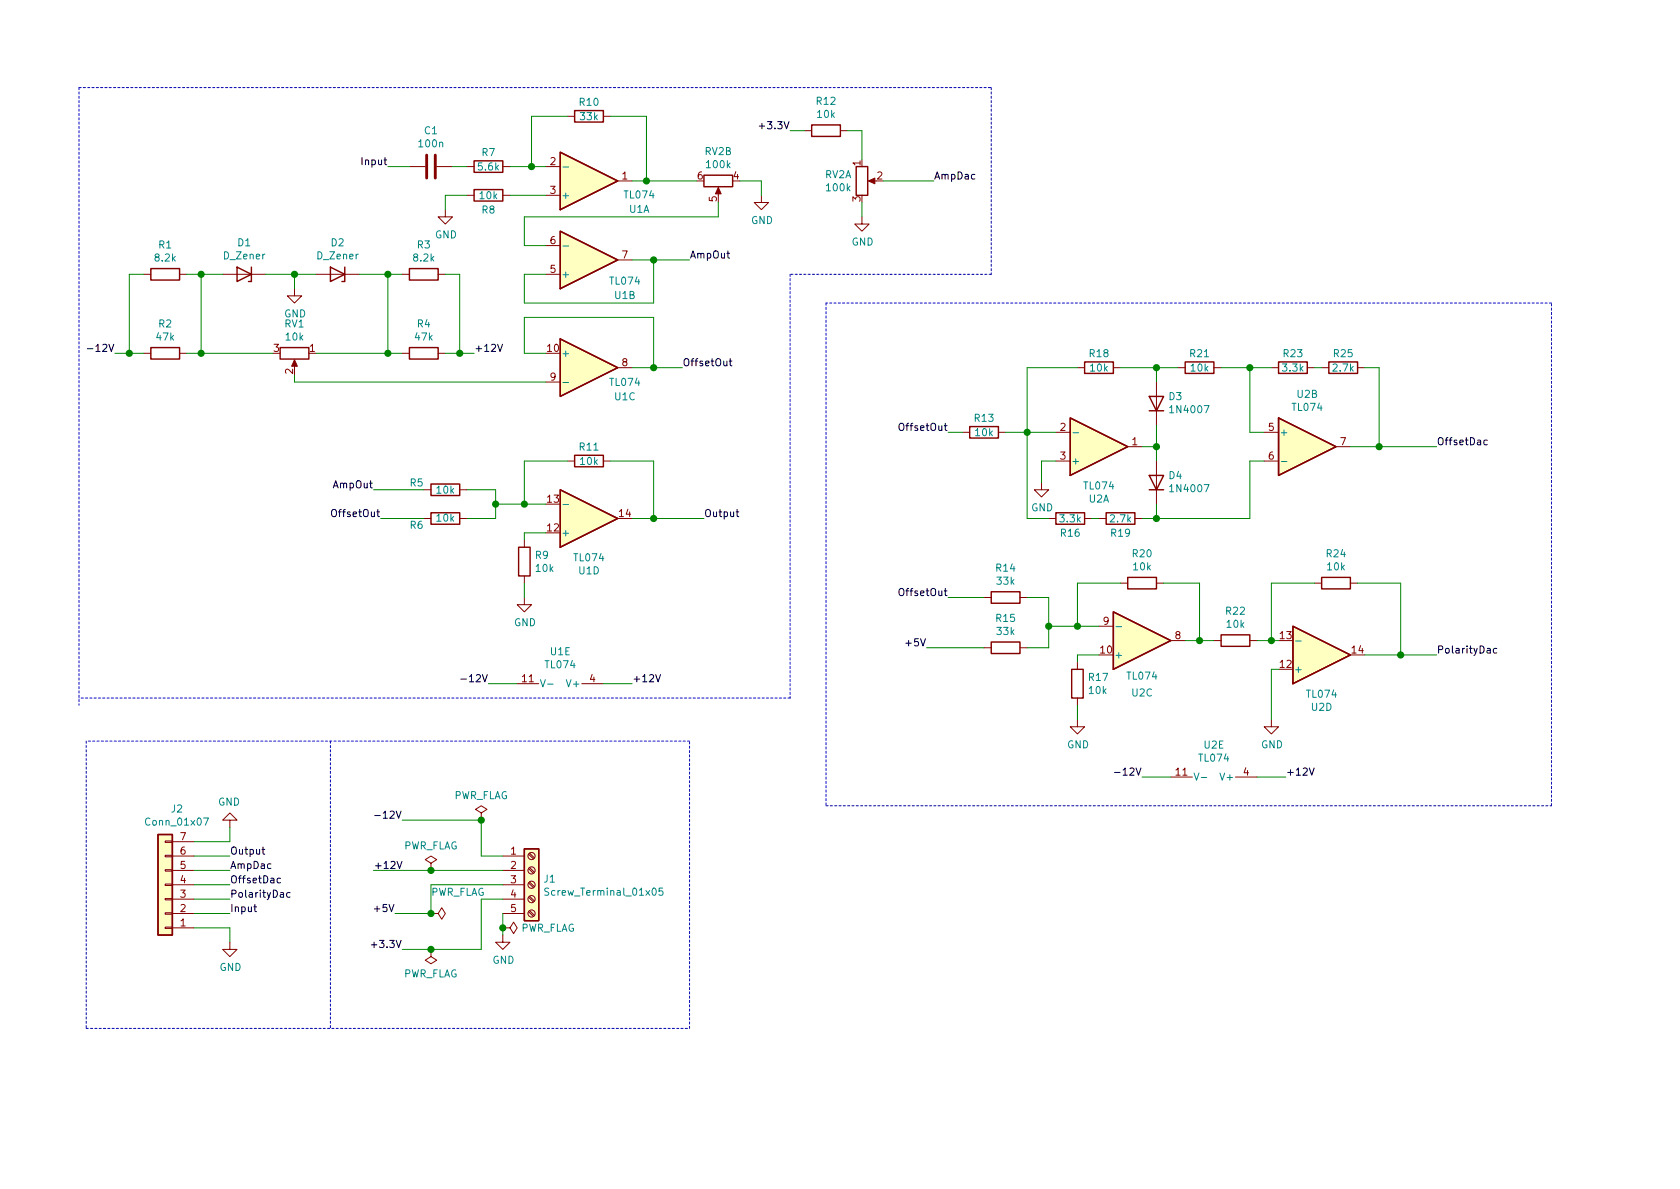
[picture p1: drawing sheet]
<svg xmlns="http://www.w3.org/2000/svg" width="297mm" height="210mm" viewBox="0 0 297 210" stroke-linecap="round" stroke-linejoin="round" font-family="sans-serif">
<g fill="none" stroke="#840000" stroke-width=".25">
<path d="M101.6 19.6h5.1v2h-5.1zM83.8 28.4h5.1v2.1h-5.1zM83.8 33.5h5.1v2.1h-5.1zM99.1 26.9l10.1 5.1-10.1 5.1zM124.5 31h5v2h-5zM143.5 22.1h5.1v2h-5.1zM151.4 29.5h2v5h-2zM26.7 47.5h5v2h-5zM41.9 47.2l2.5 1.3-2.5 1.3zM44.4 47.2v2.6h-.5M58.4 47.2l2.6 1.3-2.6 1.3zM61 47.2v2.6h-.5"/>
<path d="M72.4 47.5h5.1v2h-5.1zM99.1 40.9l10.1 5.1-10.1 5zM99.1 59.9l10.1 5.1-10.1 5.1zM26.7 61.5h5v2h-5zM49.5 61.5h5.1v2h-5.1zM72.4 61.5h5.1v2h-5.1zM171.4 75.4h5.1v2.1h-5.1zM189.2 73.9l10.2 5.1-10.2 5.1zM191.8 64h5v2h-5zM203.2 70.1h2.5l-1.2 2.5zM203.2 72.6h2.5M209.5 64h5.1v2h-5.1z"/>
<path d="M226.1 64h5v2h-5zM226.1 73.9l10.1 5.1-10.1 5.1zM234.9 64h5.1v2h-5.1zM76.2 90.7h5.1v2h-5.1zM76.2 85.6h5.1v2h-5.1zM91.7 96.8h2v5h-2zM99.1 86.6l10.1 5.1-10.1 5.1zM101.6 80.5h5.1v2h-5.1zM186.7 90.7h5.1v2h-5.1zM195.6 90.7h5.1v2h-5.1zM203.2 84.1h2.5l-1.2 2.5zM203.2 86.6h2.5"/>
<path d="M175.3 104.6h5v2.1h-5zM175.3 113.5h5v2.1h-5zM189.5 118.4h2v5h-2zM196.8 108.2l10.2 5.1-10.2 5.1zM199.4 102.1h5.1v2h-5.1zM215.9 112.3h5.1v2h-5.1zM228.6 110.7l10.2 5.1-10.2 5.1zM233.7 102.1h5.1v2h-5.1zM27.9 147.6h2.6v17.7h-2.6zM92.7 150.1h2.5v12.7h-2.5z"/>
</g>
<g fill="none" stroke="#840000" stroke-width=".18">
<path d="M72.4 29.5h2.8M77.2 29.5h2.8M78.7 37.1v1.2h1.3l-1.3 1.3-1.2-1.3h1.2M82.5 29.5h1.3M82.5 34.5h1.3M88.9 29.5h1.3M88.9 34.5h1.3M96.5 29.5h2.6M96.5 34.5h2.6M100.3 20.6h1.3M106.7 20.6h1.2M109.2 32h2.6"/>
<path d="M127 33.5v1M134.6 34.5v1.3h1.3l-1.3 1.3-1.3-1.3h1.3M142.2 23.1h1.3M148.6 23.1h1.3M152.4 38.3v1.3h1.3l-1.3 1.3-1.3-1.3h1.3M153.9 32h1M25.4 48.5h1.3M31.7 48.5h1.3M39.4 48.5h7.6M52.1 51v1.3h1.2l-1.2 1.3-1.3-1.3h1.3M55.9 48.5h7.6M71.1 48.5h1.3"/>
<path d="M77.5 48.5h1.2M96.5 48.5h2.6M96.5 43.4h2.6M109.2 46h2.6M25.4 62.5h1.3M31.7 62.5h1.3M52.1 64v1M71.1 62.5h1.3M77.5 62.5h1.2M96.5 67.6h2.6M109.2 65h2.6M170.2 76.4h1.2"/>
<path d="M176.5 76.4h1.3M186.7 76.4h2.5M190.5 65h1.3M196.8 65h1.3M199.4 79h2.5M204.5 67.6v7.6M208.3 65h1.2M214.6 65h1.3M223.5 76.4h2.6M224.8 65h1.3M231.1 65h1.3M233.7 65h1.2"/>
<path d="M236.2 79h2.6M240 65h1.3M74.9 91.7h1.3M74.9 86.6h1.3M81.3 91.7h1.2M81.3 86.6h1.2M92.7 95.5v1.3M100.3 81.5h1.3M106.7 81.5h1.2M184.1 85.3v1.3h1.3l-1.3 1.3-1.2-1.3h1.2M185.4 91.7h1.3M186.7 81.5h2.5"/>
<path d="M191.8 91.7h1.2M194.3 91.7h1.3M200.7 91.7h1.2M204.5 81.5v7.6M223.5 81.5h2.6M92.7 105.7v1.2h1.3l-1.3 1.3-1.3-1.3h1.3M92.7 101.8v1.3M174 105.7h1.3M174 114.5h1.3M180.3 105.7h1.3M180.3 114.5h1.3M190.5 117.1v1.3"/>
<path d="M194.3 110.7h2.5M198.1 103.1h1.3M204.5 103.1h1.2M207 113.3h2.5M214.6 113.3h1.3M221 113.3h1.2M232.4 103.1h1.3M238.8 103.1h1.2M91.4 120.9h3.8M102.9 120.9h3.8M190.5 127.2v1.3h1.3l-1.3 1.3-1.3-1.3h1.3M190.5 123.4v1.3"/>
<path d="M207 137.4h3.8M218.4 137.4h3.8M224.8 127.2v1.3h1.3l-1.3 1.3-1.3-1.3h1.3M29.2 151.3h1.3v.2h-1.3zM29.2 148.7h1.3v.3h-1.3zM29.2 153.8h1.3v.2h-1.3zM29.2 158.9h1.3v.2h-1.3zM29.2 156.3h1.3v.3h-1.3zM30.5 151.4h3.8M30.5 153.9h3.8M30.5 156.5h3.8M30.5 159h3.8"/>
<path d="M30.5 148.8h3.8M40.6 145h1.3l-1.3-1.2-1.2 1.2h1.2v1.3M76.2 152.6l1-.6-1-.6-1 .6 1 .6v1.3M76.2 153.9h.1M85.1 143.8l1-.7-1-.6-1 .6 1 .7v1.2M85.1 145h.1M88.9 151.4h3.8M88.9 153.9h3.8M88.9 156.5h3.8M88.9 159h3.8M93.4 158.7l.9 .8M93.4 156.1l.9 .9"/>
<path d="M93.4 153.6l.9 .8M93.4 151l.9 .9M93.6 158.5l.9 .8M93.6 156l.9 .8M93.6 153.4l.9 .8M93.6 150.9l.9 .8M29.2 161.4h1.3v.3h-1.3zM29.2 164h1.3v.2h-1.3zM30.5 161.5h3.8M30.5 164.1h3.8M40.6 166.6v1.3h1.3l-1.3 1.3-1.2-1.3h1.2M76.2 167.9v1.3l1 .6-1 .6-1-.6 1-.6"/>
<path d="M76.2 167.9h.1M76.2 161.5h1.3l.6-1 .6 1-.6 1.1-.6-1.1M76.2 161.5h.1M88.9 164.1h1.3l.6-1 .6 1-.6 1-.6-1M88.9 164.1h.1M88.9 165.3v1.3h1.3l-1.3 1.3-1.3-1.3h1.3M88.9 161.5h3.8M93.4 161.2l.9 .8M93.6 161l.9 .9"/>
<circle cx="94" cy="156.5" r=".63"/>
<circle cx="94" cy="151.4" r=".63"/>
<circle cx="94" cy="153.9" r=".63"/>
<circle cx="94" cy="159" r=".63"/>
<circle cx="94" cy="161.5" r=".63"/>
</g>
<g fill="#ffffc2" stroke="#ffffc2" stroke-width=".18">
<path d="M189.2 73.9l10.2 5.1-10.2 5.1z"/>
<path d="M226.1 73.9l10.1 5.1-10.1 5.1z"/>
<path d="M92.7 150.1h2.5v12.7h-2.5z"/>
<path d="M27.9 147.6h2.6v17.7h-2.6z"/>
<path d="M99.1 40.9l10.1 5.1-10.1 5z"/>
<path d="M99.1 26.9l10.1 5.1-10.1 5.1z"/>
<path d="M99.1 59.9l10.1 5.1-10.1 5.1z"/>
<path d="M99.1 86.6l10.1 5.1-10.1 5.1z"/>
<path d="M196.8 108.2l10.2 5.1-10.2 5.1z"/>
<path d="M228.6 110.7l10.2 5.1-10.2 5.1z"/>
</g>
<g fill="none" stroke="#008484" stroke-width=".18">
<path d="M99.5 29.5h1M99.5 43.5h1M99.5 67.6h1M189.7 76.5h1M99.5 89.2h1M226.5 81.6h1M197.3 110.8h1M229.1 113.4h1M95.6 120.2l.4 1.3 .4-1.3M96.8 121h1M211.1 136.7l.5 1.3 .4-1.3M212.4 137.5h1"/>
<path d="M36 144.6h.9l-.6 1.3M97 157.1l-.5-.1-.1 .2v.4l.6 .2v.3l-.2 .2h-.5M117.2 157h-.6l-.1 .7 .2-.2 .4 .1 .1 .6-.2 .1-.5-.1"/>
</g>
<g fill="#840000" stroke="#840000" stroke-width=".18">
<path d="M52.1 63.6l.5 1.2h-1z"/>
<path d="M127 33.1l.5 1.2h-1z"/>
<path d="M153.5 32l1.2-.5v1z"/>
</g>
<path d="M75.4 27.4v4.1M77 27.4v4.1" fill="none" stroke="#840000" stroke-width=".51"/>
<g fill="none" stroke="#0000c2" stroke-width=".18" stroke-dasharray=".4 .4">
<path d="M14 15.5h161.3M14 15.5v109.2M175.3 15.5v33M139.7 48.5v74.9M146 53.6v88.9M175.3 48.5h-35.6M274.3 53.6h-128.3M15.2 131.1v50.8M58.4 131.1v50.8M121.9 131.1h-106.7M139.7 123.4h-125.7M146 142.5h128.3"/>
<path d="M274.3 142.5v-88.9M15.2 181.9h106.7M121.9 181.9v-50.8"/>
</g>
<g fill="none" stroke="#008400" stroke-width=".18">
<path d="M68.6 29.5h3.8M80 29.5h2.5M82.5 34.5h-3.8v2.6M90.2 34.5h6.3M90.2 29.5h6.3M100.3 20.6h-6.3v8.9M107.9 20.6h6.4v11.4M111.8 32h11.4M127 35.8v2.5h-34.3v5.1h3.8M130.8 32h3.8v2.5M139.7 23.1h2.5M149.9 23.1h2.5v5.1"/>
<path d="M152.4 35.8v2.5M156.2 32h8.9M25.4 48.5h-2.5v14M33 48.5h6.4M35.6 48.5v14M47 48.5h8.9M52.1 48.5v2.5M63.5 48.5h7.6M68.6 48.5v14M78.7 48.5h2.6v14M111.8 46h10.1M115.6 46v7.6h-22.9v-5.1h3.8"/>
<path d="M20.3 62.5h5.1M33 62.5h15.3M52.1 66.3v1.3h44.4M55.9 62.5h15.2M78.7 62.5h5.1M96.5 62.5h-3.8v-6.4h22.9v8.9M111.8 65h8.8M167.6 76.4h2.6M177.8 76.4h8.9M190.5 65h-8.9v26.7h3.8M198.1 65h10.2M201.9 79h2.6"/>
<path d="M204.5 65v2.6M204.5 75.2v6.3M215.9 65h8.9M221 65v11.4h2.5M232.4 65h1.3M238.8 79h15.2M241.3 65h2.5v14M66 86.6h8.9M67.3 91.7h7.6M82.5 86.6h5.1v5.1h-5.1M87.6 89.1h8.9M96.5 94.2h-3.8v1.3"/>
<path d="M100.3 81.5h-7.6v7.6M107.9 81.5h7.7v10.2M111.8 91.7h12.7M186.7 81.5h-2.6v3.8M193 91.7h1.3M204.5 89.1v2.6M223.5 81.5h-2.5v10.2h-19.1M92.7 103.1v2.6M163.8 114.5h10.2M167.6 105.7h6.4M181.6 105.7h3.8v8.8h-3.8M185.4 110.7h8.9"/>
<path d="M194.3 115.8h-3.8v1.3M198.1 103.1h-7.6v7.6M205.7 103.1h6.4v10.2M209.5 113.3h5.1M222.2 113.3h3.9M226.1 118.4h-1.3v8.8M232.4 103.1h-7.6v10.2M240 103.1h7.6v12.7M241.3 115.8h12.7M86.4 120.9h5M106.7 120.9h5.1M190.5 124.7v2.5"/>
<path d="M201.9 137.4h5.1M222.2 137.4h5.1M34.3 153.9h6.3M34.3 151.4h6.3M34.3 156.5h6.3M34.3 159h6.3M40.6 146.3v2.5h-6.3M66 153.9h22.9M71.1 145h14v6.4h3.8M88.9 156.5h-12.7v5h-6.4M88.9 159h-3.8v8.9h-14M34.3 164.1h6.3v2.5"/>
<path d="M34.3 161.5h6.3M88.9 161.5v3.8"/>
</g>
<g fill="none" stroke="#000" stroke-width=".18">
<path d="M134.2 22.3h1M128.5 44.8h.5M128.7 44.4v1.1l.3 .1M15.4 61.7h1M88 60.9l.4 1.2 .4-1.2M128.9 63.8h.5M129.1 63.4v1.1l.3 .2M263 77.9l-.4-.1-.2 .2 .1 .6h.5M130.1 90.5h.5M130.3 90.1v1.1l.3 .2M115.9 119.3l.5 1.3 .4-1.3M264.6 114.7l-.3-.1-.3 .3 .2 .5h.4"/>
<path d="M81.5 120.1h1M197.1 136.6h.9M231.5 135.8l.4 1.3 .5-1.3M45.1 159.9v1.1l.3 .2M46.3 150.2h.5M46.5 149.8v1.1l.3 .1M49.6 155.3h-.4l-.2 .2 .1 .6h.5M51.3 157.9l-.4-.1-.2 .3 .1 .5h.5M66.2 144.2h1M70.2 152.3l.4 1.3 .5-1.3M44.9 160.4h.5M65.7 167.1h.9"/>
</g>
<g fill="#008400" stroke="#008400" stroke-width=".25">
<circle cx="68.6" cy="48.5" r=".51"/>
<circle cx="88.9" cy="164.1" r=".51"/>
<circle cx="68.6" cy="62.5" r=".51"/>
<circle cx="35.6" cy="62.5" r=".51"/>
<circle cx="190.5" cy="110.7" r=".51"/>
<circle cx="52.1" cy="48.5" r=".51"/>
<circle cx="212.1" cy="113.3" r=".51"/>
<circle cx="185.4" cy="110.7" r=".51"/>
<circle cx="87.6" cy="89.1" r=".51"/>
<circle cx="221" cy="65" r=".51"/>
<circle cx="22.9" cy="62.5" r=".51"/>
<circle cx="81.3" cy="62.5" r=".51"/>
<circle cx="181.6" cy="76.4" r=".51"/>
<circle cx="35.6" cy="48.5" r=".51"/>
<circle cx="115.6" cy="46" r=".51"/>
<circle cx="94" cy="29.5" r=".51"/>
<circle cx="115.6" cy="91.7" r=".51"/>
<circle cx="243.8" cy="79" r=".51"/>
<circle cx="92.7" cy="89.1" r=".51"/>
<circle cx="224.8" cy="113.3" r=".51"/>
<circle cx="204.5" cy="79" r=".51"/>
<circle cx="204.5" cy="65" r=".51"/>
<circle cx="114.3" cy="32" r=".51"/>
<circle cx="115.6" cy="65" r=".51"/>
<circle cx="247.7" cy="115.8" r=".51"/>
<circle cx="204.5" cy="91.7" r=".51"/>
<circle cx="85.1" cy="145" r=".51"/>
<circle cx="76.2" cy="153.9" r=".51"/>
<circle cx="76.2" cy="161.5" r=".51"/>
<circle cx="76.2" cy="167.9" r=".51"/>
</g>
<g font-size="1.8" fill="#008484">
<text x="75.1" y="23.7">C1</text>
<text x="102.5" y="18.7">R10</text>
<text x="102.7" y="21.3">33k</text>
<text x="144.4" y="18.5">R12</text>
<text x="144.6" y="20.8">10k</text>
<text x="74.2" y="26.1">100n</text>
<text x="85.2" y="27.6">R7</text>
<text x="124.6" y="27.4">RV2B</text>
<text x="125" y="29.7">100k</text>
<text x="84.6" y="30.1">5.6k</text>
<text x="84.9" y="35.2">10k</text>
<text x="99.2" y="35.2">+</text>
<text x="110.5" y="35.1">TL074</text>
<text x="145.8" y="31.5">RV2A</text>
<text x="146.3" y="33.8">100k</text>
<text x="85.2" y="37.8">R8</text>
<text x="111.3" y="37.6">U1A</text>
<text x="132.8" y="39.6">GND</text>
<text x="27.5" y="46.2">8.2k</text>
<text x="28.1" y="43.9">R1</text>
<text x="39.6" y="45.9">D_Zener</text>
<text x="42.1" y="43.6">D1</text>
<text x="56.2" y="45.9">D_Zener</text>
<text x="58.6" y="43.6">D2</text>
<text x="73.2" y="46.2">8.2k</text>
<text x="73.8" y="43.9">R3</text>
<text x="76.9" y="42.2">GND</text>
<text x="150.6" y="43.4">GND</text>
<text x="99.2" y="49.1">+</text>
<text x="107.9" y="50.3">TL074</text>
<text x="108.7" y="52.9">U1B</text>
<text x="28.1" y="57.9">R2</text>
<text x="50.2" y="56.1">GND</text>
<text x="50.4" y="57.9">RV1</text>
<text x="73.8" y="57.9">R4</text>
<text x="27.7" y="60.2">47k</text>
<text x="50.6" y="60.2">10k</text>
<text x="73.5" y="60.2">47k</text>
<text x="99.2" y="63.1">+</text>
<text x="192.7" y="63.2">R18</text>
<text x="192.8" y="65.7">10k</text>
<text x="210.5" y="63.2">R21</text>
<text x="210.6" y="65.7">10k</text>
<text x="226.9" y="65.7">3.3k</text>
<text x="227" y="63.2">R23</text>
<text x="235.8" y="65.7">2.7k</text>
<text x="235.9" y="63.2">R25</text>
<text x="107.9" y="68.2">TL074</text>
<text x="108.7" y="70.8">U1C</text>
<text x="206.7" y="70.8">D3</text>
<text x="229.4" y="70.4">U2B</text>
<text x="172.4" y="74.6">R13</text>
<text x="172.5" y="77.1">10k</text>
<text x="207.2" y="73.1">1N4007</text>
<text x="226.2" y="77.1">+</text>
<text x="228.6" y="72.7">TL074</text>
<text x="102.5" y="79.7">R11</text>
<text x="102.7" y="82.2">10k</text>
<text x="189.4" y="82.2">+</text>
<text x="72.5" y="86">R5</text>
<text x="77.3" y="87.3">10k</text>
<text x="191.8" y="86.6">TL074</text>
<text x="192.6" y="88.9">U2A</text>
<text x="206.7" y="84.7">D4</text>
<text x="207.2" y="87">1N4007</text>
<text x="72.5" y="93.5">R6</text>
<text x="77.3" y="92.2">10k</text>
<text x="99.2" y="94.9">+</text>
<text x="182.3" y="90.4">GND</text>
<text x="187.5" y="92.4">3.3k</text>
<text x="187.6" y="94.9">R16</text>
<text x="196.4" y="92.4">2.7k</text>
<text x="196.5" y="94.9">R19</text>
<text x="94.7" y="98.8">R9</text>
<text x="94.8" y="101.1">10k</text>
<text x="101.6" y="99.3">TL074</text>
<text x="102.4" y="101.6">U1D</text>
<text x="176.2" y="101.1">R14</text>
<text x="200.3" y="98.5">R20</text>
<text x="200.5" y="100.9">10k</text>
<text x="234.6" y="98.5">R24</text>
<text x="234.7" y="100.9">10k</text>
<text x="176.3" y="103.4">33k</text>
<text x="90.9" y="110.7">GND</text>
<text x="176.2" y="110">R15</text>
<text x="176.3" y="112.3">33k</text>
<text x="216.8" y="108.7">R22</text>
<text x="217" y="111">10k</text>
<text x="96.5" y="118.2">TL074</text>
<text x="97.4" y="115.9">U1E</text>
<text x="197" y="116.5">+</text>
<text x="228.7" y="119">+</text>
<text x="100.5" y="121.5">V+</text>
<text x="192.6" y="120.4">R17</text>
<text x="192.6" y="122.7">10k</text>
<text x="199.4" y="120.2">TL074</text>
<text x="200.2" y="123.2">U2C</text>
<text x="231.1" y="123.4">TL074</text>
<text x="231.9" y="125.7">U2D</text>
<text x="188.7" y="132.3">GND</text>
<text x="212.1" y="134.7">TL074</text>
<text x="212.9" y="132.4">U2E</text>
<text x="223" y="132.3">GND</text>
<text x="30.3" y="143.7">J2</text>
<text x="38.6" y="142.5">GND</text>
<text x="80.1" y="141.3">PWR_FLAG</text>
<text x="216.1" y="138">V+</text>
<text x="26.1" y="146">Conn_01x07</text>
<text x="71.2" y="150.2">PWR_FLAG</text>
<text x="76" y="158.4">PWR_FLAG</text>
<text x="96.2" y="156.1">J1</text>
<text x="97.1" y="158.4">Screw_Terminal_01x05</text>
<text x="92" y="164.8">PWR_FLAG</text>
<text x="38.8" y="171.7">GND</text>
<text x="71.2" y="172.8">PWR_FLAG</text>
<text x="87.1" y="170.4">GND</text>
</g>
<g font-size="1.8">
<text x="135" y="22.9">+3.3V</text>
<text x="64.3" y="29.2">Input</text>
<text x="165.1" y="31.7">AmpDac</text>
<text x="121.9" y="45.7">AmpOut</text>
<text x="16.6" y="62.2">-12V</text>
<text x="83.8" y="62.2">+12V</text>
<text x="120.6" y="64.8">OffsetOut</text>
<text x="159.5" y="76.2">OffsetOut</text>
<text x="254" y="78.7">OffsetDac</text>
<text x="59.1" y="86.4">AmpOut</text>
<text x="59.2" y="91.4">OffsetOut</text>
<text x="124.5" y="91.4">Output</text>
<text x="159.5" y="105.4">OffsetOut</text>
<text x="160.6" y="114.3">+5V</text>
<text x="254" y="115.6">PolarityDac</text>
<text x="82.6" y="120.6">-12V</text>
<text x="111.8" y="120.6">+12V</text>
<text x="198.2" y="137.2">-12V</text>
<text x="227.3" y="137.2">+12V</text>
<text x="67.4" y="144.8">-12V</text>
<text x="40.6" y="151.1">Output</text>
<text x="40.6" y="153.7">AmpDac</text>
<text x="66" y="153.7">+12V</text>
<text x="40.6" y="161.3">Input</text>
<text x="40.6" y="156.2">OffsetDac</text>
<text x="40.6" y="158.7">PolarityDac</text>
<text x="66.6" y="161.3">+5V</text>
<text x="66.4" y="167.6">+3.3V</text>
</g>
<g font-size="1.8" fill="#840000">
<text x="97.3" y="29.2">2</text>
<text x="152.1" y="29.3" transform="rotate(-90 152.1 29.3)">1</text>
<text x="97.3" y="34.3">3</text>
<text x="110" y="31.7">1</text>
<text x="123.3" y="31.7">6</text>
<text x="126.7" y="35.7" transform="rotate(-90 126.7 35.7)">5</text>
<text x="129.7" y="31.7">4</text>
<text x="152.1" y="35.7" transform="rotate(-90 152.1 35.7)">3</text>
<text x="155.1" y="31.7">2</text>
<text x="97.3" y="43.2">6</text>
<text x="110" y="45.7">7</text>
<text x="97.3" y="48.3">5</text>
<text x="48.4" y="62.2">3</text>
<text x="54.8" y="62.2">1</text>
<text x="96.8" y="62.2">10</text>
<text x="110" y="64.8">8</text>
<text x="51.8" y="66.1" transform="rotate(-90 51.8 66.1)">2</text>
<text x="97.3" y="67.3">9</text>
<text x="187.5" y="76.2">2</text>
<text x="224.3" y="76.2">5</text>
<text x="187.5" y="81.3">3</text>
<text x="200.2" y="78.7">1</text>
<text x="224.3" y="81.3">6</text>
<text x="237" y="78.7">7</text>
<text x="96.8" y="88.9">13</text>
<text x="96.8" y="94">12</text>
<text x="109.5" y="91.4">14</text>
<text x="195.1" y="110.5">9</text>
<text x="207.8" y="113">8</text>
<text x="226.4" y="113">13</text>
<text x="194.6" y="115.6">10</text>
<text x="226.4" y="118.1">12</text>
<text x="239.1" y="115.6">14</text>
<text x="92.4" y="120.6">11</text>
<text x="104.3" y="120.6">4</text>
<text x="207.9" y="137.2">11</text>
<text x="219.9" y="137.2">4</text>
<text x="31.9" y="148.6">7</text>
<text x="31.9" y="153.7">5</text>
<text x="31.9" y="151.1">6</text>
<text x="90.3" y="151.1">1</text>
<text x="90.3" y="153.7">2</text>
<text x="31.9" y="161.3">2</text>
<text x="31.9" y="158.7">3</text>
<text x="31.9" y="156.2">4</text>
<text x="90.3" y="156.2">3</text>
<text x="90.3" y="158.7">4</text>
<text x="90.3" y="161.3">5</text>
<text x="31.9" y="163.8">1</text>
</g>
</svg>
